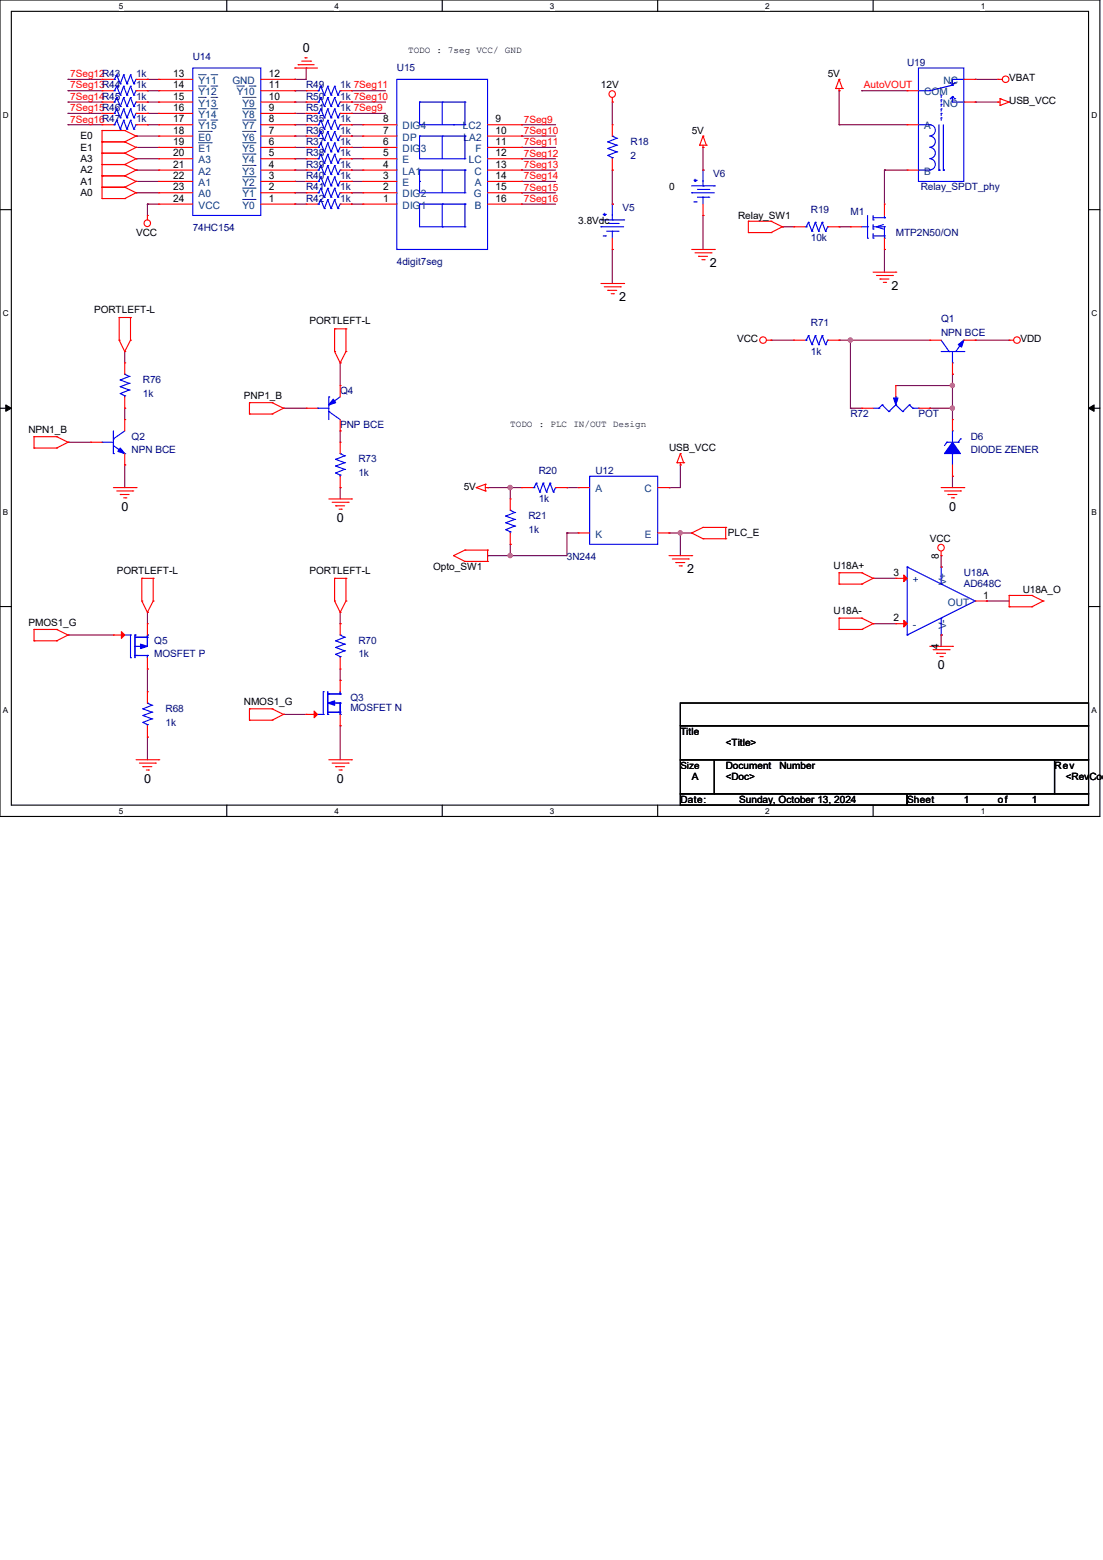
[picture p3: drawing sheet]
<svg xmlns="http://www.w3.org/2000/svg" width="210mm" height="297mm" viewBox="0 0 210 297" stroke-linecap="round" stroke-linejoin="round" font-family="sans-serif">
<path d="M0 0h209.4v155.4h-209.4zM2.2 2.2h205.1v151.1h-205.1z" fill="none" stroke="#000" stroke-width=".21"/>
<g fill="#fff">
<path d="M22.6 .3h.9v1.7h-.9z"/>
<path d="M22.6 153.5h.9v1.8h-.9z"/>
</g>
<path d="M43.2 0v2.2M43.2 153.3v2.1" fill="none" stroke="#000" stroke-width=".21"/>
<g fill="#fff">
<path d="M63.7 .3h.8v1.7h-.8z"/>
<path d="M63.7 153.5h.8v1.8h-.8z"/>
</g>
<path d="M84.2 0v2.2M84.2 153.3v2.1" fill="none" stroke="#000" stroke-width=".21"/>
<g fill="#fff">
<path d="M104.7 .3h.8v1.7h-.8z"/>
<path d="M104.7 153.5h.8v1.8h-.8z"/>
</g>
<path d="M125.2 0v2.2M125.2 153.3v2.1" fill="none" stroke="#000" stroke-width=".21"/>
<g fill="#fff">
<path d="M145.7 .3h.9v1.7h-.9z"/>
<path d="M145.7 153.5h.9v1.8h-.9z"/>
</g>
<path d="M166.2 0v2.2M166.2 153.3v2.1" fill="none" stroke="#000" stroke-width=".21"/>
<g fill="#fff">
<path d="M186.7 .3h.9v1.7h-.9z"/>
<path d="M186.7 153.5h.9v1.8h-.9z"/>
<path d="M.6 21h1.1v1.8h-1.1z"/>
<path d="M207.8 21h1.1v1.8h-1.1z"/>
<path d="M.6 58.8h1.1v1.7h-1.1z"/>
<path d="M207.8 58.8h1.1v1.7h-1.1z"/>
</g>
<path d="M0 39.9h2.2M207.3 39.9h2.1" fill="none" stroke="#000" stroke-width=".21"/>
<g fill="#fff">
<path d="M.6 96.6h1v1.7h-1z"/>
<path d="M207.8 96.6h1v1.7h-1z"/>
</g>
<path d="M0 77.7h2.2M207.3 77.7h2.1" fill="none" stroke="#000" stroke-width=".21"/>
<path d="M1.1 77.1l1.1 .6-1.1 .6zM207.3 77.7l1-.6v1.2z" fill="#000" stroke="#000" stroke-width=".19"/>
<g fill="#fff">
<path d="M.6 134.4h.9v1.7h-.9z"/>
<path d="M207.8 134.4h1v1.7h-1z"/>
</g>
<path d="M0 115.5h2.2M207.3 115.5h2.1M129.5 133.9h77.8v4.3h-77.8zM129.5 138.2h77.8v6.5h-77.8zM129.5 144.7h6.5v6.4h-6.5zM129.5 151.1h43.2v2.2h-43.2zM136 144.7h64.8v6.4h-64.8zM172.7 151.1h34.6v2.2h-34.6zM200.8 144.7h6.5v6.4h-6.5z" fill="none" stroke="#000" stroke-width=".21"/>
<g fill="none" stroke="#800040" stroke-width=".21">
<path d="M13 15.1h.1M13 17.3h.1M13 19.4h.1M13 15.1h6.4M13 17.3h6.4M13 19.4h6.4M28.1 15.1h.1M28.1 17.3h.1M28.1 19.4h.1M28.1 15.1h2.1M28.1 17.3h2.1M28.1 19.4h2.1"/>
<path d="M56.1 15.1h.1M56.1 17.3h.1M56.1 19.4h.1M56.1 17.3h2.2M56.1 19.4h2.2M58.3 13h.1M58.3 13v2.1h-2.2M66.9 17.3h.1M66.9 19.4h.1M66.9 17.3h6.5M66.9 19.4h6.5M116.6 19.4h.1"/>
<path d="M116.6 19.4v4.3M159.8 17.3h.1M159.8 17.3v6.4M164.1 17.3h.1M164.1 17.3h8.6M185.7 15.1h.1M185.7 19.4h.1M185.7 15.1h4.3M185.7 19.4h4.3M13 21.6h.1M13 23.7h.1M13 21.6h6.4"/>
<path d="M13 23.7h6.4M25.9 25.9h.1M25.9 28.1h.1M25.9 30.2h.1M25.9 32.4h.1M25.9 34.5h.1M25.9 36.7h.1M25.9 25.9h4.3M25.9 28.1h4.3M25.9 30.2h4.3M25.9 32.4h4.3M25.9 34.5h4.3"/>
<path d="M25.9 36.7h4.3M28.1 38.9h.1M28.1 21.6h.1M28.1 23.7h.1M28.1 38.9v2.1M28.1 38.9h2.1M28.1 21.6h2.1M28.1 23.7h2.1M56.1 21.6h.1M56.1 23.7h.1M56.1 25.9h.1M56.1 28.1h.1"/>
<path d="M56.1 30.2h.1M56.1 32.4h.1M56.1 34.5h.1M56.1 36.7h.1M56.1 38.9h.1M56.1 25.9h2.2M56.1 28.1h2.2M56.1 30.2h2.2M56.1 32.4h2.2M56.1 34.5h2.2M56.1 36.7h2.2M56.1 38.9h2.2"/>
<path d="M56.1 21.6h2.2M56.1 23.7h2.2M66.9 23.7h.1M66.9 25.9h.1M66.9 28.1h.1M66.9 30.2h.1M66.9 32.4h.1M66.9 34.5h.1M66.9 36.7h.1M66.9 38.9h.1M66.9 21.6h.1M66.9 25.9h2.2"/>
<path d="M66.9 28.1h2.2M66.9 30.2h2.2M66.9 32.4h2.2M66.9 34.5h2.2M66.9 36.7h2.2M66.9 38.9h2.2M66.9 21.6h6.5M66.9 23.7h2.2M99.3 23.7h.1M99.3 25.9h.1M99.3 28.1h.1M99.3 30.2h.1"/>
<path d="M99.3 32.4h.1M99.3 34.5h.1M99.3 36.7h.1M99.3 38.9h.1M99.3 25.9h6.5M99.3 28.1h6.5M99.3 30.2h6.5M99.3 32.4h6.5M99.3 34.5h6.5M99.3 36.7h6.5M99.3 38.9h6.5M99.3 23.7h6.5"/>
<path d="M116.6 32.4h.1M116.6 32.4v6.5M133.9 28.1h.1M133.9 28.1v4.3M159.8 23.7h.1M159.8 23.7h12.9M168.4 32.4h.1M168.4 32.4h4.3M168.4 32.4v6.5M116.6 47.5h.1M116.6 47.5v6.5M133.9 41h.1"/>
<path d="M133.9 41v6.5M149 43.2h.1M149 43.2h2.1M159.8 43.2h.1M159.8 43.2h2.1M168.4 47.5h.1M168.4 47.5v4.3M23.7 66.9h.1M23.7 77.7h.1M23.7 66.9v2.2M23.7 77.7v2.2M54 77.7h.1"/>
<path d="M54 77.7h4.3M64.8 69.1h.1M64.8 69.1v4.3M146.8 64.8h.1M146.8 64.8h4.3M159.8 64.8h.1M159.8 64.8h17.2M161.9 64.8h.1M161.9 77.7h.1M161.9 77.7h2.2M161.9 64.8v12.9M170.6 73.4h10.8"/>
<path d="M177 77.7h.1M177 77.7h4.4M181.4 71.2h.1M181.4 73.4h.1M181.4 77.7h.1M181.4 71.2v8.7M185.7 64.8h.1M185.7 64.8h6.5M13 84.2h.1M13 84.2h4.3M23.7 88.5h.1M23.7 88.5v4.3"/>
<path d="M64.8 92.8h.1M64.8 82h.1M64.8 82v2.2M64.8 92.8v2.2M92.8 92.8h.1M92.8 92.8h6.5M97.2 92.8h.1M97.2 92.8v2.2M107.9 92.8h.1M107.9 92.8h2.2M127.4 92.8h.1M129.5 88.5h.1"/>
<path d="M129.5 88.5v4.3h-2.1M181.4 90.7h.1M181.4 90.7v2.1M28.1 116.6h.1M28.1 116.6v2.1M64.8 118.7h.1M64.8 116.6v2.1M92.8 105.8h.1M97.2 103.6h.1M97.2 105.8h.1M97.2 103.6v2.2M107.9 101.5h.1"/>
<path d="M107.9 101.5h2.2M107.9 101.5v4.3h-15.1M127.4 101.5h.1M127.4 101.5h4.3M129.5 101.5h.1M129.5 101.5v4.3M166.2 110.1h.1M166.2 118.7h.1M166.2 110.1h4.4M166.2 118.7h4.4M179.2 105.8h.1M179.2 105.8v2.1"/>
<path d="M187.8 114.4h.1M187.8 114.4h4.4M13 120.9h.1M13 120.9h8.6M28.1 127.4h.1M28.1 127.4v4.3M54 136h.1M54 136h4.3M64.8 138.2h.1M64.8 129.5h.1M64.8 127.4v2.1M64.8 138.2v6.5"/>
<path d="M179.2 120.9h.1M179.2 120.9v2.2M28.1 140.3h.1M28.1 140.3v4.4"/>
</g>
<g fill="#f0f" stroke="#f0f" stroke-width=".21">
<circle cx="181.3" cy="73.4" r=".4"/>
<circle cx="161.9" cy="64.7" r=".4"/>
<circle cx="181.3" cy="77.7" r=".4"/>
<circle cx="129.5" cy="101.5" r=".4"/>
<circle cx="97.1" cy="92.8" r=".4"/>
<circle cx="97.1" cy="105.8" r=".4"/>
</g>
<g fill="none" stroke="#f00" stroke-width=".21">
<path d="M19.4 15.1h.1M19.4 17.3h.1M19.4 19.4h.1M19.4 15.1h2.2M19.4 19.4h2.2M19.4 17.3h2.2M25.9 15.1h2.2M25.9 19.4h2.2M25.9 17.3h2.2M28.1 15.1h.1M28.1 17.3h.1M28.1 19.4h.1"/>
<path d="M30.2 15.1h.1M30.2 17.3h.1M30.2 19.4h.1M30.2 15.1h6.5M30.2 19.4h6.5M30.2 17.3h6.5M49.7 15.1h6.4M49.7 19.4h6.4M49.7 17.3h6.4M56.1 13h.1M56.1 19.4h.1M56.1 17.3h.1"/>
<path d="M56.1 15.1h.1M56.1 13h4.4M56.8 12.3h.1M56.8 12.3h3M57.4 11.6h1.7M58.1 11h.1M58.1 11h.4M58.3 19.4h.1M58.3 17.3h.1M58.3 19.4h2.2M58.3 17.3h2.2M59.1 11.6h.1"/>
<path d="M64.8 19.4h2.1M64.8 17.3h2.1M66.9 19.4h.1M66.9 17.3h.1M116.6 19.4h.1M116.6 18.6v.8M159.1 16.8h.1M159.1 16.8h1.3M159.8 17.3h.1M159.8 15.1h.1M159.8 16.8v.5M159.8 15.1l-.7 1.7"/>
<path d="M159.8 15.1l.6 1.7M160.4 16.8h.1M172.7 17.3h.1M172.7 17.3h2.2M183.5 15.1h2.2M183.5 19.4h2.2M185.7 15.1h.1M185.7 19.4h.1M190 15.1h.1M190 19.4h.1M190 15.1h.8M190 19.4h.4"/>
<path d="M190.4 18.8h.1M190.4 18.8v1.3M190.4 18.8l1.8 .6M192.2 19.4h.1M192.2 19.4l-1.8 .7M19.4 27h.1M19.4 24.8h.1M19.4 29.2h.1M19.4 31.3h.1M19.4 33.5h.1M19.4 35.6h.1M19.4 37.8h.1"/>
<path d="M19.4 21.6h.1M19.4 23.7h.1M19.4 24.8h4.3M19.4 27h4.3M19.4 24.8v13M19.4 29.2h4.3M19.4 31.3h4.3M19.4 33.5h4.3M19.4 35.6h4.3M19.4 37.8h4.3M19.4 23.7h2.2M19.4 21.6h2.2"/>
<path d="M23.7 24.8h.1M23.7 27h.1M23.7 29.2h.1M23.7 31.3h.1M23.7 33.5h.1M23.7 35.6h.1M23.7 37.8h.1M23.7 24.8l2.2 1.1M23.7 27l2.2 1.1M23.7 29.2l2.2 1M23.7 31.3l2.2 1.1M23.7 33.5l2.2 1"/>
<path d="M23.7 35.6l2.2 1.1M25.9 25.9h.1M25.9 28.1h.1M25.9 30.2h.1M25.9 32.4h.1M25.9 34.5h.1M25.9 36.7h.1M25.9 25.9l-2.2 1.1M25.9 28.1l-2.2 1.1M25.9 30.2l-2.2 1.1M25.9 32.4l-2.2 1.1M25.9 34.5l-2.2 1.1"/>
<path d="M25.9 36.7l-2.2 1.1M25.9 23.7h2.2M25.9 21.6h2.2M28.1 21.6h.1M28.1 23.7h.1M30.2 21.6h.1M30.2 23.7h.1M30.2 25.9h.1M30.2 28.1h.1M30.2 30.2h.1M30.2 32.4h.1M30.2 34.5h.1"/>
<path d="M30.2 36.7h.1M30.2 38.9h.1M30.2 36.7h6.5M30.2 23.7h6.5M30.2 32.4h6.5M30.2 21.6h6.5M30.2 25.9h6.5M30.2 38.9h6.5M30.2 34.5h6.5M30.2 30.2h6.5M30.2 28.1h6.5M49.7 36.7h6.4"/>
<path d="M49.7 23.7h6.4M49.7 32.4h6.4M49.7 21.6h6.4M49.7 25.9h6.4M49.7 38.9h6.4M49.7 34.5h6.4M49.7 30.2h6.4M49.7 28.1h6.4M56.1 38.9h.1M56.1 36.7h.1M56.1 34.5h.1M56.1 32.4h.1"/>
<path d="M56.1 30.2h.1M56.1 28.1h.1M56.1 25.9h.1M56.1 23.7h.1M56.1 21.6h.1M58.3 36.7h.1M58.3 23.7h.1M58.3 21.6h.1M58.3 25.9h.1M58.3 38.9h.1M58.3 28.1h.1M58.3 30.2h.1"/>
<path d="M58.3 32.4h.1M58.3 34.5h.1M58.3 36.7h2.2M58.3 23.7h2.2M58.3 32.4h2.2M58.3 21.6h2.2M58.3 25.9h2.2M58.3 38.9h2.2M58.3 34.5h2.2M58.3 30.2h2.2M58.3 28.1h2.2M64.8 36.7h2.1"/>
<path d="M64.8 23.7h2.1M64.8 32.4h2.1M64.8 21.6h2.1M64.8 25.9h2.1M64.8 38.9h2.1M64.8 34.5h2.1M64.8 30.2h2.1M64.8 28.1h2.1M66.9 36.7h.1M66.9 23.7h.1M66.9 21.6h.1M66.9 25.9h.1"/>
<path d="M66.9 38.9h.1M66.9 28.1h.1M66.9 30.2h.1M66.9 32.4h.1M66.9 34.5h.1M69.1 38.9h.1M69.1 36.7h.1M69.1 34.5h.1M69.1 32.4h.1M69.1 30.2h.1M69.1 28.1h.1M69.1 25.9h.1"/>
<path d="M69.1 23.7h.1M69.1 36.7h6.5M69.1 23.7h6.5M69.1 32.4h6.5M69.1 25.9h6.5M69.1 38.9h6.5M69.1 34.5h6.5M69.1 30.2h6.5M69.1 28.1h6.5M92.8 36.7h6.5M92.8 23.7h6.5M92.8 32.4h6.5"/>
<path d="M92.8 25.9h6.5M92.8 38.9h6.5M92.8 34.5h6.5M92.8 30.2h6.5M92.8 28.1h6.5M99.3 23.7h.1M99.3 25.9h.1M99.3 28.1h.1M99.3 30.2h.1M99.3 32.4h.1M99.3 34.5h.1M99.3 36.7h.1"/>
<path d="M99.3 38.9h.1M116.6 38.9h.1M116.6 23.7h.1M116.6 32.4h.1M116.6 23.7v2.2M116.6 30.2v2.2M133.2 27.6h.1M133.2 27.6h1.3M133.9 28.1h.1M133.9 25.9h.1M133.9 32.4h.1M133.9 27.6v.5"/>
<path d="M133.9 38.9v2.1M133.9 25.9l-.7 1.7M133.9 25.9l.6 1.7M134.5 27.6h.1M168.4 38.9h.1M168.4 38.9v2.1M172.7 23.7h.1M172.7 32.4h.1M172.7 23.7h2.2M172.7 32.4h2.2M190.4 20.1h.1M28.1 41h.1"/>
<path d="M28.1 41v.9M114.4 54h4.3M115.1 54.6h3M115.7 55.3h.1M115.7 55.3h1.7M116.4 55.9h.4M116.6 47.5h.1M116.6 45.3v2.2M116.8 55.9h.1M118.1 54.6h.1M118.7 54h.1M131.7 47.5h4.3"/>
<path d="M132.3 48.1h3.1M133 48.8h.1M133 48.8h1.7M133.6 49.4h.5M133.9 41h.1M134.1 49.4h.1M135.4 48.1h.1M136 47.5h.1M142.5 44.3h.1M142.5 42.1h.1M142.5 42.1h4.3M142.5 44.3h4.3"/>
<path d="M142.5 42.1v2.2M146.8 42.1h.1M146.8 44.3h.1M146.8 42.1l2.2 1.1M149 43.2h.1M149 43.2l-2.2 1.1M151.1 43.2h.1M151.1 43.2h2.2M157.6 43.2h2.2M159.8 43.2h.1M161.9 43.2h.1M161.9 43.2h2.2"/>
<path d="M166.2 51.8h4.4M166.9 52.5h3M167.6 53.1h.1M167.6 53.1h1.6M168.2 53.8h.4M168.4 47.5h.1M168.4 45.3v2.2M168.6 53.8h.1M169.9 52.5h.1M170.6 51.8h.1M22.7 64.8h.1M22.7 60.5h.1"/>
<path d="M22.7 64.8l1 2.1M22.7 60.5v4.3M22.7 60.5h2.1M23.7 66.9h.1M23.7 69.1h.1M23.7 77.7h.1M23.7 79.9h.1M23.7 69.1v2.1M23.7 75.6v2.1M23.7 79.9v2.1M24.8 60.5h.1M24.8 64.8h.1"/>
<path d="M24.8 60.5v4.3M24.8 64.8l-1.1 2.1M47.5 78.8h.1M47.5 76.7h.1M47.5 76.7v2.1M47.5 78.8h4.3M47.5 76.7h4.3M51.8 78.8h.1M51.8 76.7h.1M51.8 76.7l2.2 1M54 77.7h.1M54 77.7l-2.2 1.1"/>
<path d="M58.3 77.7h.1M58.3 77.7h2.2M63.7 66.9h.1M63.7 62.6h.1M63.7 62.6v4.3M63.7 66.9l1.1 2.2M63.7 62.6h2.2M64.8 69.1h.1M64.8 73.4h.1M64.8 73.4v2.2M64.8 79.9v2.1M65.9 62.6h.1"/>
<path d="M65.9 66.9h.1M65.9 62.6v4.3M65.9 66.9l-1.1 2.2M146 64.8h.8M146.8 64.8h.1M151.1 64.8h.1M151.1 64.8h2.2M157.6 64.8h2.2M159.8 64.8h.1M164.1 77.7h.1M164.1 77.7h2.1M170.6 73.4h.1"/>
<path d="M170.6 73.4v2.2M174.9 77.7h2.1M177 77.7h.1M177 64.8h.1M177 64.8h2.2M181.4 71.2h.1M181.4 79.9h.1M181.4 69.1v2.1M181.4 79.9v2.1M183.5 64.8h2.2M185.7 64.8h.1M192.2 64.8h.1"/>
<path d="M192.2 64.8h.8M6.5 85.3h.1M6.5 83.1h.1M6.5 83.1v2.2M6.5 85.3h4.3M6.5 83.1h4.3M10.8 85.3h.1M10.8 83.1h.1M10.8 83.1l2.2 1.1M13 84.2h.1M13 84.2l-2.2 1.1M17.3 84.2h.1"/>
<path d="M17.3 84.2h2.1M21.6 92.8h4.3M22.2 93.5h3.1M22.9 94.1h.1M22.9 94.1h1.7M23.5 94.8h.5M23.7 88.5h.1M23.7 86.4v2.1M24 94.8h.1M25.3 93.5h.1M25.9 92.8h.1M62.6 95h4.3"/>
<path d="M63.2 95.6h3.1M63.9 96.3h.1M63.9 96.3h1.7M64.6 96.9h.4M64.8 82h.1M64.8 84.2h.1M64.8 92.8h.1M64.8 84.2v2.2M64.8 90.7v2.1M65 96.9h.1M66.3 95.6h.1M66.9 95h.1"/>
<path d="M90.7 92.8h.1M90.7 92.8l1.7 .7M92.4 93.5h.1M92.4 92.2h.1M92.4 92.8h.4M92.4 92.2v1.3M92.4 92.2l-1.7 .6M92.8 92.8h.1M97.2 95h.1M97.2 95v2.2M99.3 92.8h.1M99.3 92.8h2.2"/>
<path d="M105.8 92.8h2.1M107.9 92.8h.1M110.1 92.8h.1M110.1 92.8h2.2M125.2 92.8h2.2M127.4 92.8h.1M128.9 88.1h.1M128.9 88.1h1.3M129.5 88.5h.1M129.5 86.4h.1M129.5 88.1v.4M129.5 86.4l-.6 1.7"/>
<path d="M129.5 86.4l.7 1.7M130.2 88.1h.1M179.2 92.8h4.3M179.8 93.5h3.1M180.5 94.1h.1M180.5 94.1h1.7M181.1 94.8h.5M181.4 90.7h.1M181.4 88.5v2.2M181.6 94.8h.1M182.9 93.5h.1M183.5 92.8h.1"/>
<path d="M6.5 119.8h.1M6.5 119.8v2.2M6.5 119.8h4.3M10.8 119.8h.1M10.8 119.8l2.2 1.1M27 114.4h.1M27 110.1h.1M27 114.4l1.1 2.2M27 110.1v4.3M27 110.1h2.2M28.1 116.6h.1M28.1 118.7h.1"/>
<path d="M28.1 118.7v2.2M29.2 110.1h.1M29.2 114.4h.1M29.2 110.1v4.3M29.2 114.4l-1.1 2.2M63.7 114.4h.1M63.7 110.1h.1M63.7 110.1h2.2M63.7 114.4l1.1 2.2M63.7 110.1v4.3M64.8 116.6h.1M64.8 118.7h.1"/>
<path d="M64.8 118.7v2.2M65.9 110.1h.1M65.9 114.4h.1M65.9 110.1v4.3M65.9 114.4l-1.1 2.2M86.4 105.8h.1M86.4 105.8l2.1 1.1M88.5 104.7h.1M88.5 106.9h.1M88.5 104.7l-2.1 1.1M88.5 104.7h4.3M88.5 106.9h4.3"/>
<path d="M92.8 104.7h.1M92.8 106.9h.1M92.8 104.7v2.2M97.2 103.6h.1M97.2 101.5v2.1M110.1 101.5h.1M110.1 101.5h2.2M125.2 101.5h2.2M127.4 101.5h.1M127.4 105.8h4.3M128 106.4h3.1M128.7 107.1h.1"/>
<path d="M128.7 107.1h1.7M129.3 107.7h.5M129.8 107.7h.1M131.1 106.4h.1M131.7 101.5h.1M131.7 105.8h.1M131.7 101.5l2.2 1.1M133.9 100.4h.1M133.9 102.6h.1M133.9 100.4l-2.2 1.1M133.9 100.4h4.3M133.9 102.6h4.3"/>
<path d="M138.2 100.4h.1M138.2 102.6h.1M138.2 100.4v2.2M159.8 111.2h.1M159.8 109.1h.1M159.8 119.8h.1M159.8 117.7h.1M159.8 119.8h4.3M159.8 111.2h4.3M159.8 109.1v2.1M159.8 117.7v2.1M159.8 109.1h4.3"/>
<path d="M159.8 117.7h4.3M164.1 111.2h.1M164.1 109.1h.1M164.1 119.8h.1M164.1 117.7h.1M164.1 109.1l2.1 1M164.1 117.7l2.1 1M166.2 110.1h.1M166.2 118.7h.1M166.2 110.1l-2.1 1.1M166.2 118.7l-2.1 1.1M170.6 110.1h.1"/>
<path d="M170.6 118.7h.1M170.6 110.1h2.1M170.6 118.7h2.1M179.2 105.8h.1M179.2 107.9h.1M179.2 104.9v.9M185.7 114.4h2.1M187.8 114.4h.1M192.2 115.5h.1M192.2 113.4h.1M192.2 113.4h4.3M192.2 115.5h4.3"/>
<path d="M192.2 113.4v2.1M196.5 113.4h.1M196.5 115.5h.1M196.5 113.4l2.1 1M198.6 114.4h.1M198.6 114.4l-2.1 1.1M6.5 122h.1M6.5 122h4.3M10.8 122h.1M13 120.9h.1M13 120.9l-2.2 1.1M21.6 120.9h.1"/>
<path d="M21.6 120.9h2.1M28.1 127.4h.1M28.1 131.7h.1M28.1 125.2v2.2M28.1 131.7v2.2M28.1 138.2v2.1M47.5 137.1h.1M47.5 135h.1M47.5 137.1h4.3M47.5 135v2.1M47.5 135h4.3M51.8 137.1h.1"/>
<path d="M51.8 135h.1M51.8 135l2.2 1M54 136h.1M54 136l-2.2 1.1M58.3 136h.1M58.3 136h2.2M64.8 127.4h.1M64.8 138.2h.1M64.8 129.5h.1M64.8 125.2v2.2M64.8 129.5v2.2M64.8 136v2.2"/>
<path d="M177 123.1h4.4M177.7 123.7h3M178.4 124.4h.1M178.4 124.4h1.6M179 125h.4M179.2 120.9h.1M179.4 125h.1M180.7 123.7h.1M181.4 123.1h.1M25.9 144.7h4.3M26.5 145.3h3.1M27.2 146h.1"/>
<path d="M27.2 146h1.7M27.9 146.6h.4M28.1 140.3h.1M28.3 146.6h.1M29.6 145.3h.1M30.2 144.7h.1M62.6 144.7h4.3M63.2 145.3h3.1M63.9 146h.1M63.9 146h1.7M64.6 146.6h.4M65 146.6h.1"/>
<path d="M66.3 145.3h.1M66.9 144.7h.1"/>
<circle cx="116.6" cy="17.9" r=".62"/>
<circle cx="191.5" cy="15.1" r=".63"/>
<circle cx="28" cy="42.5" r=".62"/>
<circle cx="145.3" cy="64.8" r=".63"/>
<circle cx="193.6" cy="64.8" r=".63"/>
<circle cx="179.2" cy="104.3" r=".62"/>
</g>
<g fill="none" stroke="#00f" stroke-width=".21">
<path d="M21.6 19.4h.2M21.6 15.1h.2M21.6 17.3h.2M21.8 15.1h.1M21.8 17.3h.1M21.8 19.4h.1M22.2 14.3h.1M22.2 16.4h.1M22.2 18.6h.1M22.2 14.3l-.4 .8M22.2 14.3l.7 1.7M22.2 16.4l-.4 .9"/>
<path d="M22.2 16.4l.7 1.7M22.2 18.6l-.4 .8M22.2 18.6l.7 1.7M22.9 16h.1M22.9 18.1h.1M23.5 14.3h.1M23.5 16.4h.1M23.5 18.6h.1M23.5 14.3l-.6 1.7M23.5 14.3l.7 1.7M23.5 16.4l-.6 1.7M23.5 16.4l.7 1.7"/>
<path d="M23.5 18.6l-.6 1.7M23.5 18.6l.7 1.7M24.2 16h.1M24.2 18.1h.1M24.8 14.3h.1M24.8 16.4h.1M24.8 18.6h.1M24.8 14.3l-.6 1.7M24.8 14.3l.7 1.7M24.8 16.4l-.6 1.7M24.8 16.4l.7 1.7M24.8 18.6l-.6 1.7"/>
<path d="M24.8 18.6l.7 1.7M25.5 16h.1M25.5 18.1h.1M25.9 15.1h.1M25.9 17.3h.1M25.9 19.4h.1M25.9 15.1l-.4 .9M25.9 17.3l-.4 .8M25.9 19.4l-.4 .9M36.7 13h13v28h-13zM60.5 19.4h.2M60.5 17.3h.2"/>
<path d="M60.7 19.4h.1M60.7 17.3h.1M61.1 18.6h.1M61.1 16.4h.1M61.1 18.6l-.4 .8M61.1 18.6l.7 1.7M61.1 16.4l-.4 .9M61.1 16.4l.7 1.7M61.8 18.1h.1M62.4 18.6h.1M62.4 16.4h.1M62.4 18.6l-.6 1.7"/>
<path d="M62.4 18.6l.6 1.7M62.4 16.4l-.6 1.7M62.4 16.4l.6 1.7M63 18.1h.1M63.7 18.6h.1M63.7 16.4h.1M63.7 18.6l-.7 1.7M63.7 18.6l.6 1.7M63.7 16.4l-.7 1.7M63.7 16.4l.6 1.7M64.3 18.1h.1M64.8 19.4h.1"/>
<path d="M64.8 17.3h.1M64.8 19.4l-.5 .9M64.8 17.3l-.5 .8M75.6 15.1h17.2v32.4h-17.2zM79.9 19.4h.1M79.9 19.4h8.6M79.9 19.4v4.3M84.2 19.4h.1M84.2 19.4v4.3M88.5 19.4h.1M88.5 19.4v4.3M174.9 13h8.6v21.5h-8.6z"/>
<path d="M174.9 17.3h2.1M177 17.3h.1M179.2 19.9h.1M179.2 19h.1M179.2 18.1h.1M179.2 18.1v.5M179.2 19v.4M179.2 19.9v.4M180.9 15.7h.1M180.9 18.8h.1M180.9 15.7l.5 .5M181.4 16.2h.1"/>
<path d="M181.4 18.4h.1M181.4 18.4v1h2.1M181.4 18.4l.4 .4M181.4 16.2l-4.4 1.1M181.4 18.4l-.5 .4M181.8 18.8h.1M181.8 15.7h.1M181.8 15.7l-.4 .5M183.5 15.1h.1M183.5 19.4h.1M183.5 15.1h-2.1v1.1M21.6 23.7h.2"/>
<path d="M21.6 21.6h.2M21.8 21.6h.1M21.8 23.7h.1M22.2 20.7h.1M22.2 22.9h.1M22.2 20.7l-.4 .9M22.2 20.7l.7 1.7M22.2 22.9l-.4 .8M22.2 22.9l.7 1.7M22.9 20.3h.1M22.9 22.4h.1M22.9 24.6h.1"/>
<path d="M23.5 20.7h.1M23.5 22.9h.1M23.5 20.7l-.6 1.7M23.5 20.7l.7 1.7M23.5 22.9l-.6 1.7M23.5 22.9l.7 1.7M24.2 20.3h.1M24.2 22.4h.1M24.2 24.6h.1M24.8 20.7h.1M24.8 22.9h.1M24.8 20.7l-.6 1.7"/>
<path d="M24.8 20.7l.7 1.7M24.8 22.9l-.6 1.7M24.8 22.9l.7 1.7M25.5 20.3h.1M25.5 22.4h.1M25.5 24.6h.1M25.9 21.6h.1M25.9 23.7h.1M25.9 21.6l-.4 .8M25.9 23.7l-.4 .9M60.5 36.7h.2M60.5 23.7h.2"/>
<path d="M60.5 32.4h.2M60.5 21.6h.2M60.5 25.9h.2M60.5 38.9h.2M60.5 28.1h.2M60.5 30.2h.2M60.5 34.5h.2M60.7 36.7h.1M60.7 23.7h.1M60.7 21.6h.1M60.7 25.9h.1M60.7 38.9h.1"/>
<path d="M60.7 28.1h.1M60.7 30.2h.1M60.7 32.4h.1M60.7 34.5h.1M61.1 35.9h.1M61.1 22.9h.1M61.1 20.7h.1M61.1 25.1h.1M61.1 38h.1M61.1 27.2h.1M61.1 29.4h.1M61.1 31.5h.1"/>
<path d="M61.1 33.7h.1M61.1 35.9l-.4 .8M61.1 35.9l.7 1.6M61.1 22.9l-.4 .8M61.1 22.9l.7 1.7M61.1 20.7l-.4 .9M61.1 20.7l.7 1.7M61.1 25.1l-.4 .8M61.1 25.1l.7 1.7M61.1 38l-.4 .9M61.1 38l.7 1.7M61.1 27.2l-.4 .9"/>
<path d="M61.1 27.2l.7 1.7M61.1 29.4l-.4 .8M61.1 29.4l.7 1.7M61.1 31.5l-.4 .9M61.1 31.5l.7 1.7M61.1 33.7l-.4 .8M61.1 33.7l.7 1.7M61.8 20.3h.1M61.8 37.5h.1M61.8 24.6h.1M61.8 22.4h.1M61.8 26.8h.1"/>
<path d="M61.8 39.7h.1M61.8 28.9h.1M61.8 31.1h.1M61.8 33.2h.1M61.8 35.4h.1M62.4 35.9h.1M62.4 22.9h.1M62.4 20.7h.1M62.4 25.1h.1M62.4 38h.1M62.4 27.2h.1M62.4 29.4h.1"/>
<path d="M62.4 31.5h.1M62.4 33.7h.1M62.4 35.9l-.6 1.6M62.4 35.9l.6 1.6M62.4 22.9l-.6 1.7M62.4 22.9l.6 1.7M62.4 20.7l-.6 1.7M62.4 20.7l.6 1.7M62.4 25.1l-.6 1.7M62.4 25.1l.6 1.7M62.4 38l-.6 1.7M62.4 38l.6 1.7"/>
<path d="M62.4 27.2l-.6 1.7M62.4 27.2l.6 1.7M62.4 29.4l-.6 1.7M62.4 29.4l.6 1.7M62.4 31.5l-.6 1.7M62.4 31.5l.6 1.7M62.4 33.7l-.6 1.7M62.4 33.7l.6 1.7M63 20.3h.1M63 37.5h.1M63 24.6h.1M63 22.4h.1"/>
<path d="M63 26.8h.1M63 39.7h.1M63 28.9h.1M63 31.1h.1M63 33.2h.1M63 35.4h.1M63.7 35.9h.1M63.7 22.9h.1M63.7 20.7h.1M63.7 25.1h.1M63.7 38h.1M63.7 27.2h.1"/>
<path d="M63.7 29.4h.1M63.7 31.5h.1M63.7 33.7h.1M63.7 35.9l-.7 1.6M63.7 35.9l.6 1.6M63.7 22.9l-.7 1.7M63.7 22.9l.6 1.7M63.7 20.7l-.7 1.7M63.7 20.7l.6 1.7M63.7 25.1l-.7 1.7M63.7 25.1l.6 1.7M63.7 38l-.7 1.7"/>
<path d="M63.7 38l.6 1.7M63.7 27.2l-.7 1.7M63.7 27.2l.6 1.7M63.7 29.4l-.7 1.7M63.7 29.4l.6 1.7M63.7 31.5l-.7 1.7M63.7 31.5l.6 1.7M63.7 33.7l-.7 1.7M63.7 33.7l.6 1.7M64.3 20.3h.1M64.3 37.5h.1M64.3 24.6h.1"/>
<path d="M64.3 22.4h.1M64.3 26.8h.1M64.3 39.7h.1M64.3 28.9h.1M64.3 31.1h.1M64.3 33.2h.1M64.3 35.4h.1M64.8 36.7h.1M64.8 23.7h.1M64.8 21.6h.1M64.8 25.9h.1M64.8 38.9h.1"/>
<path d="M64.8 28.1h.1M64.8 30.2h.1M64.8 32.4h.1M64.8 34.5h.1M64.8 36.7l-.5 .8M64.8 23.7l-.5 .9M64.8 21.6l-.5 .8M64.8 25.9l-.5 .9M64.8 38.9l-.5 .8M64.8 28.1l-.5 .8M64.8 30.2l-.5 .9M64.8 32.4l-.5 .8"/>
<path d="M64.8 34.5l-.5 .9M79.9 38.9h.1M79.9 34.5h.1M79.9 32.4h.1M79.9 25.9h.1M79.9 23.7h.1M79.9 32.4v4.3h8.6M79.9 38.9v4.3h8.6M79.9 23.7h8.6M79.9 32.4h8.6M79.9 25.9h8.6M79.9 38.9h8.6"/>
<path d="M79.9 25.9v4.3h8.6M84.2 38.9h.1M84.2 32.4h.1M84.2 25.9h.1M84.2 25.9v4.3M84.2 32.4v4.3M84.2 38.9v4.3M86.4 23.7h.1M88.5 38.9h.1M88.5 36.7h.1M88.5 32.4h.1M88.5 30.2h.1"/>
<path d="M88.5 25.9h.1M88.5 23.7h.1M88.5 25.9v4.3M88.5 32.4v4.3M88.5 38.9v4.3M115.7 29.6h.1M115.7 28.3h.1M115.7 27h.1M115.7 29.6l.9 .4M115.7 28.3l1.7 .6M115.7 27l1.7 .6M116.6 38.9h.1"/>
<path d="M116.6 25.9h.1M116.6 30h.1M116.6 30v.2M116.6 38.9v3M116.6 25.9l.8 .4M117.4 28.9h.1M117.4 27.6h.1M117.4 26.3h.1M117.4 28.9l-1.7 .7M117.4 27.6l-1.7 .7M117.4 26.3l-1.7 .7M131.7 36.7h.1"/>
<path d="M131.7 36.7h4.3M131.7 35.4h4.3M132.1 34.3h.4M132.1 38.4h.4M132.3 34.5h.1M132.3 34.1v.4M132.5 34.3h.1M132.5 38.4h.1M132.8 36.1h2.2M132.8 37.5h2.2M133.9 35.4h.1M133.9 37.5h.1"/>
<path d="M133.9 32.4h.1M133.9 32.4v3M133.9 37.5v1.4M135 36.1h.1M135 37.5h.1M136 35.4h.1M174.9 23.7h2.1M174.9 32.4h2.1M177 28.1a1.06 1.06 0 0 1 1.1 1 1.06 1.06 0 0 1-1.1 1.1M177 25.9a1.06 1.06 0 0 1 1.1 1.1 1.06 1.06 0 0 1-1.1 1M177 23.7a1.06 1.06 0 0 1 1.1 1.1 1.06 1.06 0 0 1-1.1 1.1M177 30.2a1.06 1.06 0 0 1 1.1 1.1 1.06 1.06 0 0 1-1.1 1"/>
<path d="M177 23.7h.1M177 32.4h.1M178.8 32.4h.1M178.8 23.7v8.7M179.2 22.4h.1M179.2 21.6h.1M179.2 20.7h.1M179.2 20.7v.5M179.2 21.6v.4M179.2 22.4v.5M179.6 32.4h.1M179.6 23.7v8.7"/>
<path d="M84.2 43.2h.1M88.5 43.2h.1M114.4 43.2h.1M114.4 43.2h4.3M114.4 41.9h4.3M114.9 40.8h.4M114.9 44.9h.4M115.1 41h.1M115.1 40.6v.4M115.3 40.8h.1M115.3 44.9h.1M115.5 42.5h2.2"/>
<path d="M115.5 44h2.2M116.6 41.9h.1M116.6 44h.1M116.6 44v1.3M117.7 42.5h.1M117.7 44h.1M118.7 41.9h.1M153.3 43.2h.2M153.5 43.2h.1M153.9 42.3h.1M153.9 42.3l-.4 .9M153.9 42.3l.7 1.7"/>
<path d="M154.6 44h.1M155.2 42.3h.1M155.2 42.3l-.6 1.7M155.2 42.3l.7 1.7M155.9 44h.1M156.5 42.3h.1M156.5 42.3l-.6 1.7M156.5 42.3l.7 1.7M157.2 44h.1M157.6 43.2h.1M157.6 43.2l-.4 .8M164.1 43.2h1.1"/>
<path d="M165.2 45.3h.1M165.2 43.2h.1M165.2 41v4.3M166.2 43.6h.1M166.2 41.9h.1M166.2 45.3h.1M166.2 43.2h2.2M166.2 44.9h2.2M166.2 41v.9M166.2 42.8v.8M166.2 44.5v.8M166.2 41.4h2.2"/>
<path d="M168.2 42.8l-1.3 .4 1.3 .4M168.4 45.3h.1M168.4 43.2h.1M168.4 44.9h.1M168.4 41.4h.1M168.4 41v.4M168.4 43.2v2.1M22.9 74.9h.1M22.9 73.6h.1M22.9 72.3h.1M22.9 74.9l.8 .5M22.9 73.6l1.7 .7"/>
<path d="M22.9 72.3l1.7 .7M23.7 71.2h.1M23.7 75.4h.1M23.7 71.2l.9 .5M23.7 75.4v.2M24.6 74.3h.1M24.6 73h.1M24.6 71.7h.1M24.6 74.3l-1.7 .6M24.6 73l-1.7 .6M24.6 71.7l-1.7 .6M60.5 77.7h.1"/>
<path d="M60.5 77.7h2.1M62.6 78.4h.1M62.6 77.1h.1M62.6 75.6h.1M62.6 78.4l2.2 1.5M62.6 75.6v4.3M64.8 75.6l-2.2 1.5M153.3 64.8h.2M153.5 64.8h.1M153.9 63.9h.1M153.9 63.9l-.4 .9M153.9 63.9l.7 1.7"/>
<path d="M154.6 65.6h.1M155.2 63.9h.1M155.2 63.9l-.6 1.7M155.2 63.9l.7 1.7M155.9 65.6h.1M156.5 63.9h.1M156.5 63.9l-.6 1.7M156.5 63.9l.7 1.7M157.2 65.6h.1M157.6 64.8h.1M157.6 64.8l-.4 .8M166.2 77.7h1.1"/>
<path d="M167.3 77.7h.1M168 77.1h.1M168 77.1l-.7 .6M168 77.1l1.2 1.3M169.2 78.4h.1M170.6 77.1h.1M170.6 75.6h.1M170.6 77.1l-1.4 1.3M170.6 77.1l1.3 1.3M170.6 75.6v.4M171.9 78.4h.1M173.1 77.1h.1"/>
<path d="M173.1 77.1l-1.2 1.3M173.1 77.1l.7 .6M173.8 77.7h.1M173.8 77.7h1.1M174.9 77.7h.1M179.2 64.8l1.5 2.1M179.2 66.9h4.3M180.7 66.9h.1M181.4 69.1h.1M181.4 66.9v2.2M183.5 64.8h.1M183.5 66.9h.1"/>
<path d="M183.5 64.8l-1.5 2.1M19.4 84.2h.1M19.4 84.2h2.2M21.6 83.6h.1M21.6 86.4h.1M21.6 84.8l2.1 1.6M21.6 82v4.4M23.7 86.4h.1M23.7 82l-2.1 1.6M63.9 90h.1M63.9 88.7h.1M63.9 87.5h.1"/>
<path d="M63.9 90l.9 .5M63.9 88.7l1.7 .7M63.9 87.5l1.7 .6M64.8 86.4h.1M64.8 90.5h.1M64.8 90.5v.2M64.8 86.4l.8 .4M65.6 89.4h.1M65.6 88.1h.1M65.6 86.8h.1M65.6 89.4l-1.7 .6M65.6 88.1l-1.7 .6"/>
<path d="M65.6 86.8l-1.7 .7M96.3 99.5h.1M96.3 98.3h.1M96.3 99.5l1.7 .7M96.3 98.3l1.7 .6M97.2 97.2h.1M97.2 97.2l.8 .4M98 98.9h.1M98 97.6h.1M98 98.9l-1.7 .6M98 97.6l-1.7 .7M101.5 92.8h.2"/>
<path d="M101.7 92.8h.1M102.1 92h.1M102.1 92l-.4 .8M102.1 92l.7 1.7M102.8 93.7h.1M103.4 92h.1M103.4 92l-.6 1.7M103.4 92l.7 1.7M104.1 93.7h.1M104.7 92h.1M104.7 92l-.6 1.7M104.7 92l.7 1.7"/>
<path d="M105.4 93.7h.1M105.8 92.8h.1M105.8 92.8l-.4 .9M112.3 90.7h12.9v12.9h-12.9zM180.3 84.2h.1M180.3 84.2h2.2M180.3 84.2l-.5 .6M181.4 86.4h.1M181.4 82h.1M181.4 82v2.2M181.4 86.4v2.1M182.5 84.2h.1"/>
<path d="M182.9 83.6h.1M182.9 83.6l-.4 .6M96.3 100.8h.1M96.3 100.8l.9 .5M97.2 101.3h.1M97.2 101.3v.2M98 100.2h.1M98 100.2l-1.7 .6M172.7 107.9h.1M172.7 107.9l13 6.5M172.7 107.9v13M179.2 111.2h.1"/>
<path d="M179.2 117.7h.1M179.2 107.9h.1M179.2 107.9v3.3M179.2 117.7v3.2M185.7 114.4h.1M185.7 114.4l-13 6.5M23.7 120.9h1.1M24.8 120.9h.1M24.8 125.2h.1M24.8 120.9v4.3M25.7 120.9h.1M25.7 124.8h.1"/>
<path d="M25.7 123.1h.1M25.7 120.9v4.3M25.7 124.8h2.4M25.7 121.3h2.4M25.7 123.1h1.3M25.9 124.8h.1M27.2 137.5h.1M27.2 136.2h.1M27.2 135h.1M27.2 137.5l.9 .5M27.2 136.2l1.7 .7M27.2 135l1.7 .6"/>
<path d="M27.9 121.3h.1M28.1 124.8h.1M28.1 120.9h.1M28.1 121.3h.1M28.1 133.9h.1M28.1 138h.1M28.1 120.9v2.2M28.1 124.8v.4M28.1 138v.2M28.1 133.9l.8 .4M28.9 136.9h.1M28.9 135.6h.1"/>
<path d="M28.9 134.3h.1M28.9 136.9l-1.7 .6M28.9 135.6l-1.7 .6M28.9 134.3l-1.7 .7M60.5 136h1.1M61.6 136h.1M61.6 131.7h.1M61.6 131.7v4.3M62.4 136h.1M62.4 132.1h.1M62.4 131.7v4.3M62.4 132.1h2.4"/>
<path d="M62.4 135.6h2.4M62.6 132.1h.1M63.5 133.9h1.3M63.9 124.6h.1M63.9 123.3h.1M63.9 122h.1M63.9 124.6l.9 .4M63.9 123.3l1.7 .6M63.9 122l1.7 .6M64.6 135.6h.1M64.8 120.9h.1M64.8 125h.1"/>
<path d="M64.8 132.1h.1M64.8 133.9h.1M64.8 136h.1M64.8 135.6h.1M64.8 120.9l.8 .4M64.8 125v.2M64.8 131.7v.4M64.8 133.9v2.1M65.6 123.9h.1M65.6 122.6h.1M65.6 121.3h.1M65.6 123.9l-1.7 .7"/>
<path d="M65.6 122.6l-1.7 .7M65.6 121.3l-1.7 .7M172.7 120.9h.1M179.2 120.9h.1"/>
</g>
<g fill="#00f" stroke="#00f" stroke-width=".21">
<path d="M63.5 76l.4 .7-1.3 .4z"/>
<path d="M62.4 133.9l1.3-.5v.9z"/>
<path d="M170.1 75.8h.9l-.4 1.3z"/>
<path d="M22.9 85.3l.8 1.1-1.3-.5z"/>
<path d="M26.8 122.6l1.3 .5-1.3 .4z"/>
<path d="M182.5 65.6l1-.8-.4 1.3z"/>
<path d="M181.4 84.2l1.5 2.2h-3.1z" fill-rule="evenodd"/>
</g>
<g fill="none" stroke="#004080" stroke-width=".19">
<path d="M37.8 18.5h1.3M37.8 16.4h1.3M37.8 14.2h1.3M39.1 14.2h.1M39.1 16.4h.1M39.1 18.5h.1M40.2 18.5h1.1M40.2 16.4h1.1M40.2 14.2h1.1M41.3 14.2h.1M41.3 16.4h.1M41.3 18.5h.1"/>
<path d="M45.1 16.4h1.3M46.2 18.5h2.4M46.4 16.4h.1M47.5 16.4h1.1M48.6 18.5h.1M48.6 16.4h.1M37.8 27.2h2.4M37.8 25h2.4M37.8 22.9h1.3M37.8 20.7h1.3M39.1 20.7h.1M39.1 22.9h.1"/>
<path d="M40.2 22.9h1.1M40.2 20.7h1.1M40.2 25h.1M40.2 27.2h.1M41.3 20.7h.1M41.3 22.9h.1M46.2 38h2.4M46.2 35.8h2.4M46.2 33.7h2.4M46.2 31.5h2.4M46.2 29.3h2.4M46.2 27.2h2.4"/>
<path d="M46.2 25h2.4M46.2 22.9h2.4M46.2 20.7h2.4M48.6 38h.1M48.6 35.8h.1M48.6 33.7h.1M48.6 31.5h.1M48.6 29.3h.1M48.6 27.2h.1M48.6 25h.1M48.6 22.9h.1M48.6 20.7h.1"/>
</g>
<g fill="#f00" stroke="#f00" stroke-width=".21">
<path d="M59.8 135.4l.7 .6-.7 .7z"/>
<path d="M23.1 120.3l.6 .6-.6 .6z"/>
<path d="M172.1 109.5l.6 .6-.6 .6z"/>
<path d="M172.1 118.1l.6 .6-.6 .7z"/>
</g>
<g font-size="2.4">
<text x="57.7" y="10">0</text>
<text x="135.2" y="50.8">2</text>
<text x="117.9" y="57.3">2</text>
<text x="169.7" y="55.1">2</text>
<text x="23.1" y="97.2">0</text>
<text x="64.1" y="99.4">0</text>
<text x="180.7" y="97.2">0</text>
<text x="130.9" y="109.1">2</text>
<text x="178.6" y="127.4">0</text>
<text x="27.4" y="149">0</text>
<text x="64.1" y="149">0</text>
</g>
<g font-size="1.9" fill="#000080">
<text x="36.7" y="11.4">U14</text>
<text x="25.9" y="14.6">1k</text>
<text x="25.9" y="16.8">1k</text>
<text x="58.3" y="16.8">R49</text>
<text x="64.8" y="16.8">1k 7Seg11</text>
<text x="75.6" y="13.6">U15</text>
<text x="172.7" y="12.5">U19</text>
<text x="25.9" y="19">1k</text>
<text x="25.9" y="21.1">1k</text>
<text x="25.9" y="23.3">1k</text>
<text x="58.3" y="19">R50</text>
<text x="58.3" y="23.3">R35</text>
<text x="58.3" y="21.1">R51</text>
<text x="64.8" y="19">1k 7Seg10</text>
<text x="64.8" y="23.3">1k</text>
<text x="64.8" y="21.1">1k 7Seg9</text>
<text x="58.3" y="25.4">R36</text>
<text x="58.3" y="27.6">R37</text>
<text x="58.3" y="29.8">R38</text>
<text x="64.8" y="25.4">1k</text>
<text x="64.8" y="27.6">1k</text>
<text x="64.8" y="29.8">1k</text>
<text x="120.1" y="27.6">R18</text>
<text x="58.3" y="31.9">R39</text>
<text x="58.3" y="34.1">R40</text>
<text x="64.8" y="31.9">1k</text>
<text x="64.8" y="34.1">1k</text>
<text x="120.1" y="30.2">2</text>
<text x="135.8" y="33.7">V6</text>
<text x="58.3" y="36.2">R41</text>
<text x="58.3" y="38.4">R42</text>
<text x="64.8" y="36.2">1k</text>
<text x="64.8" y="38.4">1k</text>
<text x="118.5" y="40.1">V5</text>
<text x="154.4" y="40.6">R19</text>
<text x="161.9" y="41">M1</text>
<text x="175.3" y="36.2">Relay_SPDT_phy</text>
<text x="36.7" y="44">74HC154</text>
<text x="154.4" y="46">10k</text>
<text x="170.6" y="44.9">MTP2N50/ON</text>
<text x="75.6" y="50.5">4digit7seg</text>
<text x="154.4" y="62.1">R71</text>
<text x="179.2" y="61.3">Q1</text>
<text x="179.2" y="63.9">NPN BCE</text>
<text x="154.4" y="67.6">1k</text>
<text x="27.2" y="72.9">R76</text>
<text x="27.2" y="75.5">1k</text>
<text x="64.8" y="75.1">Q4</text>
<text x="25.1" y="83.7">Q2</text>
<text x="64.8" y="81.6">PNP BCE</text>
<text x="161.9" y="79.4">R72</text>
<text x="174.9" y="79.4">POT</text>
<text x="184.8" y="83.7">D6</text>
<text x="25.1" y="86.3">NPN BCE</text>
<text x="68.2" y="88.1">R73</text>
<text x="184.8" y="86.3">DIODE ZENER</text>
<text x="68.2" y="90.6">1k</text>
<text x="102.6" y="90.2">R20</text>
<text x="102.6" y="95.6">1k</text>
<text x="113.4" y="90.2">U12</text>
<text x="100.6" y="98.8">R21</text>
<text x="100.6" y="101.4">1k</text>
<text x="108" y="106.6">3N244</text>
<text x="183.5" y="109.6">U18A</text>
<text x="183.5" y="111.8">AD648C</text>
<text x="29.4" y="122.6">Q5</text>
<text x="29.4" y="125.2">MOSFET P</text>
<text x="68.2" y="122.6">R70</text>
<text x="68.2" y="125.2">1k</text>
<text x="31.5" y="135.6">R68</text>
<text x="66.7" y="133.4">Q3</text>
<text x="66.7" y="135.3">MOSFET N</text>
<text x="31.5" y="138.1">1k</text>
</g>
<g font-size="1.9" fill="#f00">
<text x="13.4" y="14.7">7Seg12R43</text>
<text x="13.4" y="16.8">7Seg13R44</text>
<text x="164.5" y="16.8">AutoVOUT</text>
<text x="13.4" y="19">7Seg14R45</text>
<text x="13.4" y="21.2">7Seg15R46</text>
<text x="13.4" y="23.3">7Seg16R47</text>
<text x="99.7" y="23.3">7Seg9</text>
<text x="99.7" y="25.5">7Seg10</text>
<text x="99.7" y="27.6">7Seg11</text>
<text x="99.7" y="29.8">7Seg12</text>
<text x="99.7" y="32">7Seg13</text>
<text x="99.7" y="34.1">7Seg14</text>
<text x="99.7" y="36.3">7Seg15</text>
<text x="99.7" y="38.4">7Seg16</text>
</g>
<g font-size="1.9">
<text x="33" y="14.6">13</text>
<text x="33" y="16.8">14</text>
<text x="51.2" y="16.8">11</text>
<text x="51.2" y="14.6">12</text>
<text x="114.4" y="16.8">12V</text>
<text x="157.6" y="14.6">5V</text>
<text x="192.2" y="15.5">VBAT</text>
<text x="33" y="19">15</text>
<text x="33" y="21.1">16</text>
<text x="33" y="23.3">17</text>
<text x="51.2" y="23.3">8</text>
<text x="51.2" y="21.1">9</text>
<text x="51.2" y="19">10</text>
<text x="72.9" y="23.3">8</text>
<text x="94.4" y="23.3">9</text>
<text x="192.2" y="19.8">USB_VCC</text>
<text x="15.3" y="26.5">E0</text>
<text x="15.3" y="28.7">E1</text>
<text x="33" y="25.4">18</text>
<text x="33" y="27.6">19</text>
<text x="33" y="29.8">20</text>
<text x="51.2" y="29.8">5</text>
<text x="51.2" y="27.6">6</text>
<text x="51.2" y="25.4">7</text>
<text x="72.9" y="29.8">5</text>
<text x="72.9" y="27.6">6</text>
<text x="72.9" y="25.4">7</text>
<text x="94.4" y="25.4">10</text>
<text x="94.4" y="27.6">11</text>
<text x="94.4" y="29.8">12</text>
<text x="131.7" y="25.4">5V</text>
<text x="15.3" y="30.9">A3</text>
<text x="15.3" y="33">A2</text>
<text x="15.3" y="35.2">A1</text>
<text x="33" y="31.9">21</text>
<text x="33" y="34.1">22</text>
<text x="51.2" y="34.1">3</text>
<text x="51.2" y="31.9">4</text>
<text x="72.9" y="34.1">3</text>
<text x="72.9" y="31.9">4</text>
<text x="94.4" y="31.9">13</text>
<text x="94.4" y="34.1">14</text>
<text x="15.3" y="37.3">A0</text>
<text x="33" y="36.2">23</text>
<text x="33" y="38.4">24</text>
<text x="51.2" y="38.4">1</text>
<text x="51.2" y="36.2">2</text>
<text x="72.9" y="38.4">1</text>
<text x="72.9" y="36.2">2</text>
<text x="94.4" y="36.2">15</text>
<text x="94.4" y="38.4">16</text>
<text x="127.4" y="36.2">0</text>
<text x="140.5" y="41.7">Relay_SW1</text>
<text x="25.9" y="44.9">VCC</text>
<text x="110.1" y="42.7">3.8Vdc</text>
<text x="17.9" y="59.6">PORTLEFT-L</text>
<text x="58.9" y="61.7">PORTLEFT-L</text>
<text x="140.3" y="65.2">VCC</text>
<text x="194.3" y="65.2">VDD</text>
<text x="46.4" y="75.9">PNP1_B</text>
<text x="5.4" y="82.4">NPN1_B</text>
<text x="127.4" y="85.9">USB_VCC</text>
<text x="88.3" y="93.2">5V</text>
<text x="138.6" y="102.1">PLC_E</text>
<text x="177" y="103.2">VCC</text>
<text x="178.7" y="106.4" transform="rotate(-90 178.7 106.4)">8</text>
<text x="22.2" y="109.2">PORTLEFT-L</text>
<text x="58.9" y="109.2">PORTLEFT-L</text>
<text x="82.5" y="108.6">Opto_SW1</text>
<text x="158.7" y="108.3">U18A+</text>
<text x="170.1" y="109.6">3</text>
<text x="187.2" y="114">1</text>
<text x="194.7" y="112.9">U18A_O</text>
<text x="5.4" y="119.1">PMOS1_G</text>
<text x="158.7" y="117">U18A-</text>
<text x="170.1" y="118.3">2</text>
<text x="178.7" y="123.5" transform="rotate(-90 178.7 123.5)">4</text>
<text x="46.4" y="134.2">NMOS1_G</text>
<text x="129.5" y="139.9">Title</text>
<text x="138.2" y="142">&lt;Title&gt;</text>
<text x="129.5" y="146.3">Size</text>
<text x="131.7" y="148.5">A</text>
<text x="138.2" y="146.3">Document</text>
<text x="138.2" y="148.5">&lt;Doc&gt;</text>
<text x="148.4" y="146.3">Number</text>
<text x="200.8" y="146.3">Rev</text>
<text x="202.9" y="148.5">&lt;RevCode</text>
<text x="129.5" y="152.8">Date:</text>
<text x="140.8" y="152.8">Sunday, October 13, 2024</text>
<text x="172.7" y="152.8">Sheet</text>
<text x="183.5" y="152.8">1</text>
<text x="190" y="152.8">of</text>
<text x="196.5" y="152.8">1</text>
</g>
<g font-size="1.9" fill="#004080">
<text x="37.8" y="16">Y11</text>
<text x="44.2" y="16">GND</text>
<text x="179.6" y="16">NC</text>
<text x="37.8" y="18.2">Y12</text>
<text x="37.8" y="20.3">Y13</text>
<text x="37.8" y="22.5">Y14</text>
<text x="45.1" y="18.2">Y10</text>
<text x="46.2" y="22.5">Y8</text>
<text x="46.2" y="20.3">Y9</text>
<text x="176" y="18.2">COM</text>
<text x="179.5" y="20.3">NO</text>
<text x="37.8" y="24.6">Y15</text>
<text x="37.8" y="26.8">E0</text>
<text x="37.8" y="29">E1</text>
<text x="46.2" y="29">Y5</text>
<text x="46.2" y="26.8">Y6</text>
<text x="46.2" y="24.6">Y7</text>
<text x="76.7" y="29">DIG3</text>
<text x="76.7" y="26.8">DP</text>
<text x="76.7" y="24.6">DIG4</text>
<text x="88.1" y="24.6">LC2</text>
<text x="88.2" y="26.8">LA2</text>
<text x="90.6" y="29">F</text>
<text x="176" y="24.6">A</text>
<text x="37.8" y="31.1">A3</text>
<text x="37.8" y="33.3">A2</text>
<text x="37.8" y="35.4">A1</text>
<text x="46.2" y="35.4">Y2</text>
<text x="46.2" y="33.3">Y3</text>
<text x="46.2" y="31.1">Y4</text>
<text x="76.7" y="35.4">E</text>
<text x="76.7" y="33.3">LA1</text>
<text x="76.7" y="31.1">E</text>
<text x="89.2" y="31.1">LC</text>
<text x="90.3" y="33.3">C</text>
<text x="90.4" y="35.4">A</text>
<text x="176" y="33.3">B</text>
<text x="37.8" y="37.6">A0</text>
<text x="37.8" y="39.8">VCC</text>
<text x="46.2" y="39.8">Y0</text>
<text x="46.2" y="37.6">Y1</text>
<text x="76.7" y="39.8">DIG1</text>
<text x="76.7" y="37.6">DIG2</text>
<text x="90.2" y="37.6">G</text>
<text x="90.4" y="39.8">B</text>
<text x="113.4" y="93.7">A</text>
<text x="122.7" y="93.7">C</text>
<text x="113.4" y="102.4">K</text>
<text x="122.8" y="102.4">E</text>
<text x="173.8" y="111">+</text>
<text x="180.1" y="111.4" transform="rotate(-90 180.1 111.4)">V+</text>
<text x="173.8" y="119.6">-</text>
<text x="180.1" y="119.8" transform="rotate(-90 180.1 119.8)">V-</text>
<text x="180.5" y="115.3">OUT</text>
</g>
<g font-size="1.8">
<text x="77.7" y="10">TODO : 7seg VCC/ GND</text>
<text x="97.2" y="81.3">TODO : PLC IN/OUT Design</text>
</g>
<g font-size="1.6">
<text x="22.6" y="1.7">5</text>
<text x="63.7" y="1.7">4</text>
<text x="104.7" y="1.7">3</text>
<text x="145.7" y="1.7">2</text>
<text x="186.7" y="1.7">1</text>
<text x=".6" y="22.4">D</text>
<text x="207.8" y="22.4">D</text>
<text x=".6" y="60.2">C</text>
<text x="207.8" y="60.2">C</text>
<text x=".6" y="98">B</text>
<text x="207.8" y="98">B</text>
<text x=".6" y="135.8">A</text>
<text x="207.8" y="135.8">A</text>
<text x="22.6" y="154.9">5</text>
<text x="63.7" y="154.9">4</text>
<text x="104.7" y="154.9">3</text>
<text x="145.7" y="154.9">2</text>
<text x="186.7" y="154.9">1</text>
</g>
</svg>
